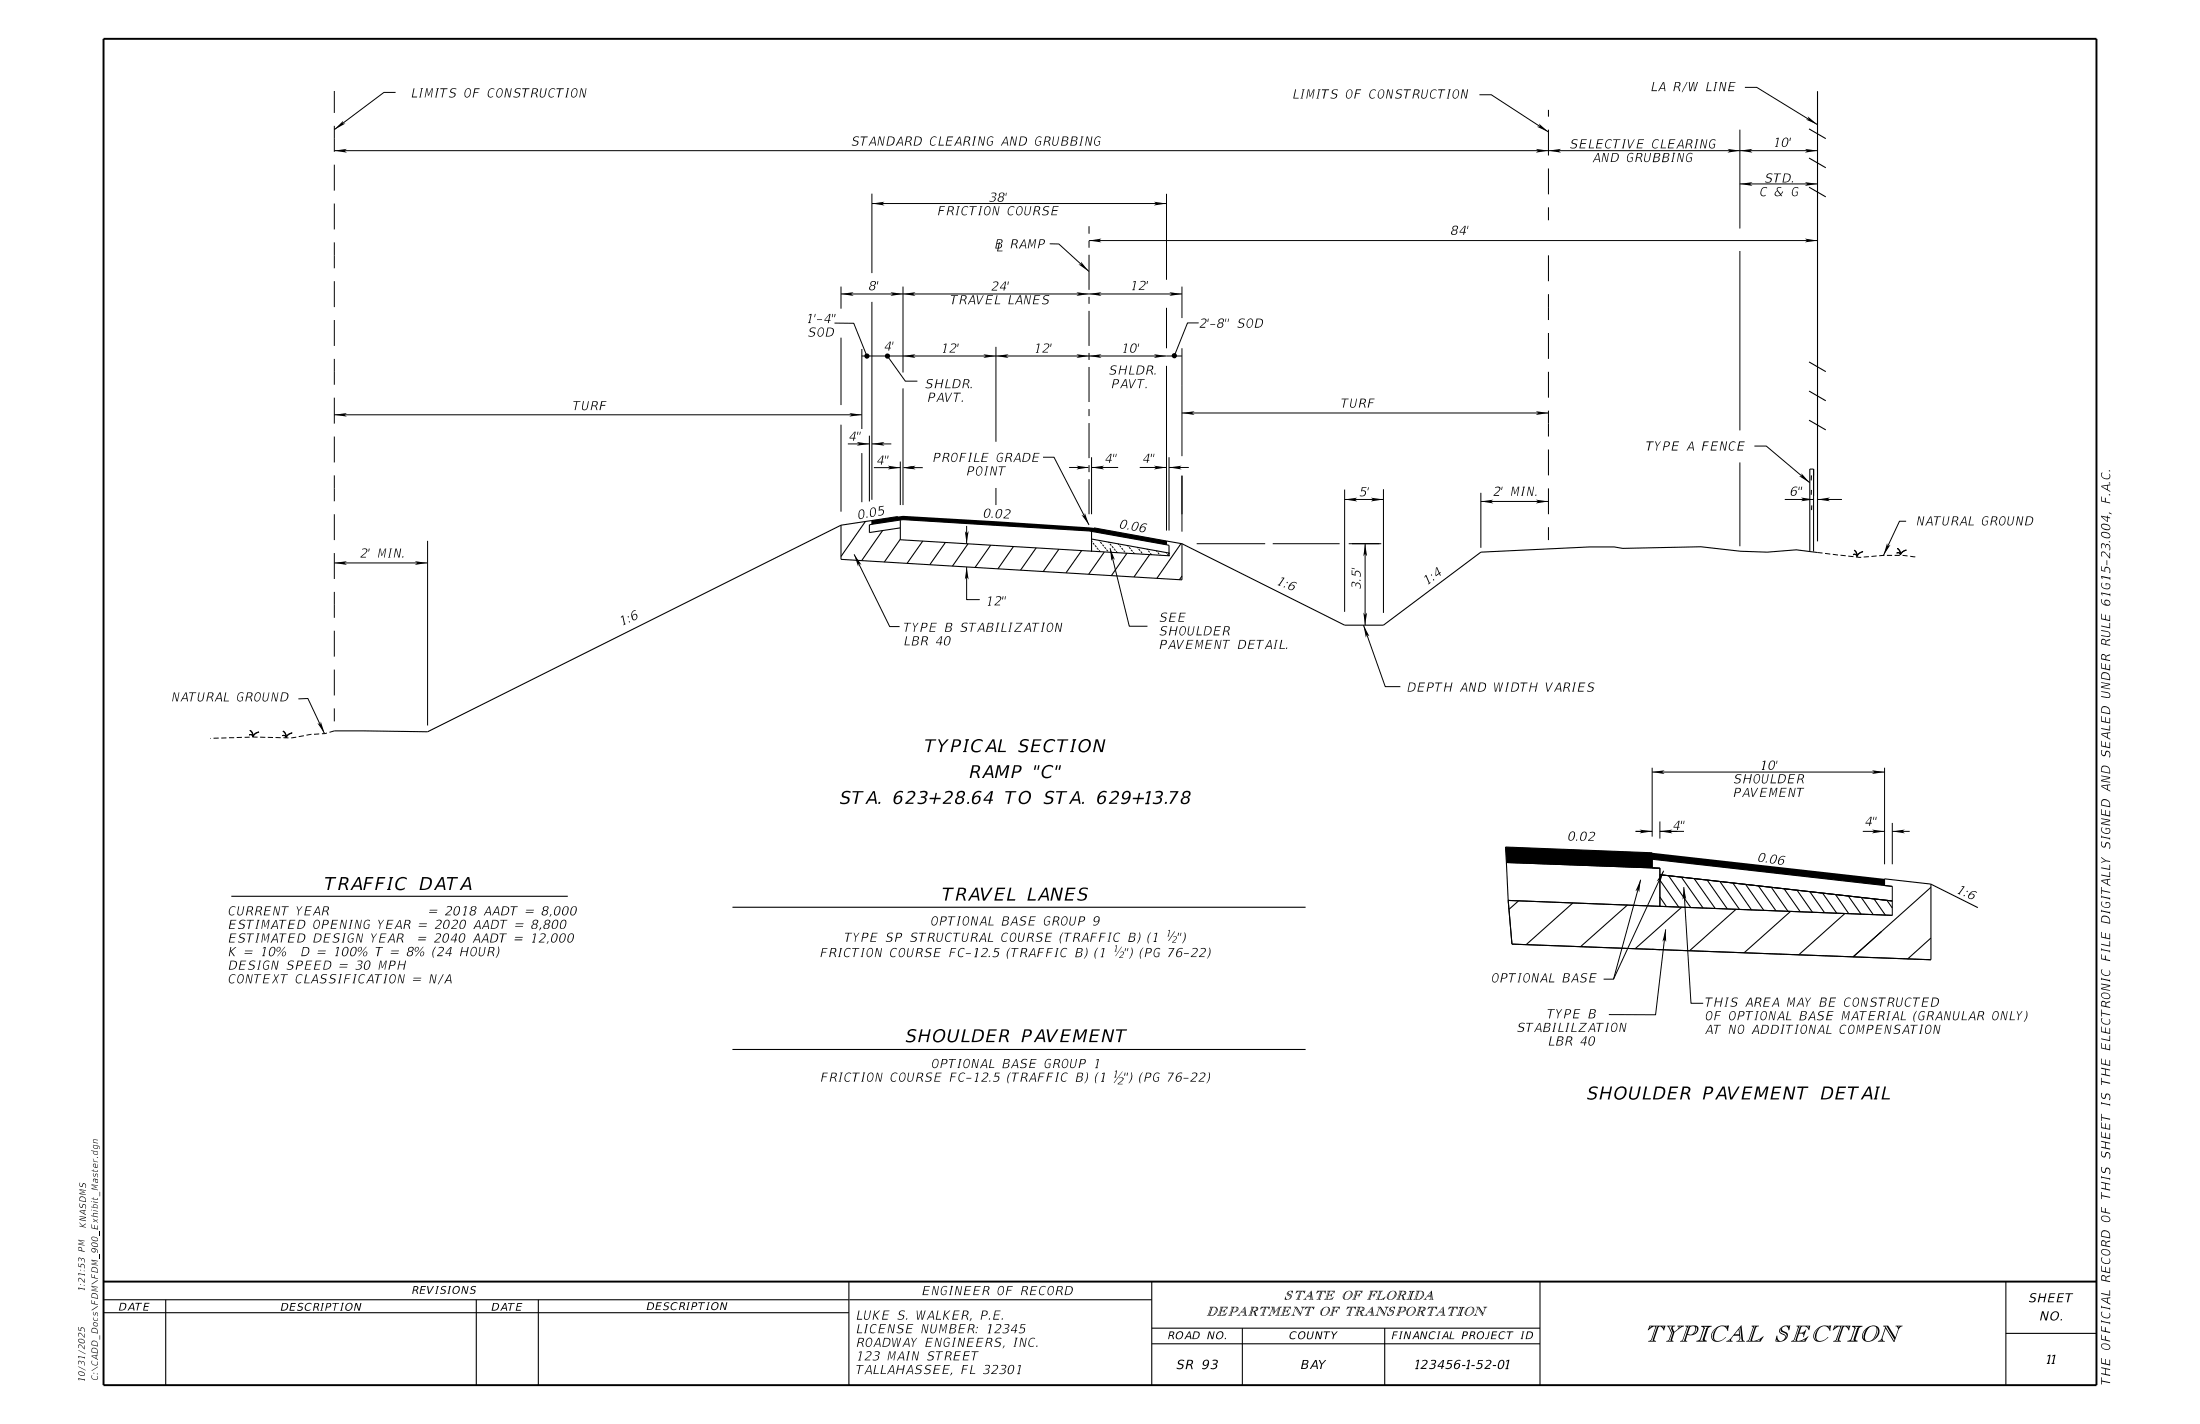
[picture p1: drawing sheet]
<svg xmlns="http://www.w3.org/2000/svg" width="432mm" height="279mm" viewBox="0 0 432 279" stroke-linecap="round" stroke-linejoin="round" font-family="sans-serif">
<g fill="none" stroke="#000" stroke-width=".2">
<path d="M65.6 17.9v4.3M77.6 18.1h-2.2l-9.8 7.3M290.4 18.6h2.3l11.2 7.3M342.5 17.1h2.3l11.9 7.3M65.6 29.6h291.1M65.6 24.7v5.1M65.6 32.3v5.1M65.6 39.9v5.1M171.1 38v15.6M171.1 39.9h57.9M229 38v16.9M303.9 21.6v1.3"/>
<path d="M303.9 25.4v5.1M303.9 33.1v5M341.5 36.1h15.2M341.5 25.4v19.4M65.6 47.6v5M65.6 55.2v5.1M165.1 56.2v4.4M165.1 57.7h66.9M171.1 59.2v38.9M177.2 56.2v16.9M206 47.8l1.8 .1 5.9 5.4M213.7 47.2h143"/>
<path d="M213.7 44.4v1.5M213.7 47.2v1.4M213.7 50v6.9M213.7 58.2v1.4M232 56.2v6.2M303.9 40.7v2.5M303.9 50.1v5.1M303.9 57.7v5.1M341.5 49.2v35.3M65.6 62.8v5.1M65.6 70.4v5.1M65.6 78v5.1"/>
<path d="M163.8 63.4h3.8l2.5 6.4M165.1 66.3v13.2M169.2 69.8h62.8M169.2 68.5v15.7M174.2 69.8l3.5 5h2.4M177.2 76.2v22.9M195.5 68.1v18.6M213.7 61v6.9M213.7 69.3v1.3M213.7 72v6.9M229 60.4v7.9M229 71.8v32.3"/>
<path d="M232 68.3v21.2M235.3 63.4h-2.2l-2.6 6.4M303.9 65.3v5.1M303.9 73v5M65.6 81.4h103.6M65.6 85.7v5M65.6 93.3v5.1M165.1 83.3v17.1M166.4 87.1h4.2M169.2 88.9v9.6M170.6 85.5v12.9M171.1 87.1h3.8"/>
<path d="M171.5 91.8h5.2M176.7 90.6v8.5M177.3 91.8h3.8M195.5 95.7v3.4M204.7 89.7h2.2l6.8 13.3M209.8 91.7h3.8M213.7 80.3v1.3M213.7 83v6.9M213.7 91.3v1.3M213.7 94v6.9M214.2 91.7h5.3M214.2 89.7v11.2"/>
<path d="M223.7 91.7h5.3M229.4 91.7h3.9M229.4 89.7v14.4M232 93.3v11M232 81h71.9M263.9 96.1v24M263.9 98h7.6M271.5 96v24.3M290.7 96.7v10.8M290.7 98.4h13.2M303.9 80.6v5.1M303.9 88.2v5.1"/>
<path d="M303.9 95.8v5.1M341.5 90.7v16.5M344.3 87.5h2.4l8.5 7.2M350.3 98h5.7M356.7 98h4.8M65.6 100.9v5.1M65.6 108.5v5.1M65.6 116.1v5.1M65.6 110.5h18.3M83.9 106.1v36.2M167.6 108.8l7 14.1h2M189.7 111.3v6.4h2.6"/>
<path d="M189.7 103.2v3.5M214.2 108.1h.1M214.2 105.8h.1M214.2 106.2l.2 .2M214.5 106.5l.3 .4M214.9 107l.3 .4M215.3 107.5l.3 .3M215.7 108l.2 .2M215.7 106l.1 .2M216 106.4l.3 .3M216.4 106.9l.2 .3M216.8 107.4l.3 .3"/>
<path d="M217.2 107.8l.3 .4M217.6 108.3h.1M217.6 106.4l.1 .1M217.8 106.7l.3 .3M217.9 107.6l3.8 15.3h3.5M218.3 107.2l.2 .3M218.7 107.7l.2 .3M219.1 108.2l.2 .2M219.5 106.7l.1 .2M219.7 107l.3 .4M220.1 107.5l.3 .3M220.6 108l.2 .3"/>
<path d="M220.9 108.5h.1M221.3 107.1l.2 .1M221.6 107.4l.3 .3M222 107.9l.3 .3M222.4 108.4l.3 .3M223.2 107.4l.1 .2M223.5 107.7l.3 .4M223.9 108.2l.3 .3M224.3 108.7v.1M225.1 107.7l.1 .2M225.4 108.1l.2 .3M225.8 108.5l.2 .4"/>
<path d="M227 108.1l.1 .1M227.3 108.4l.2 .3M227.6 108.9h.1M228.9 108.4l.1 .2M229.1 108.7l.3 .3M229.4 108.5v.2M229.4 108.8v.2M229.4 109.1h.1M229.4 108.5h.1M234.9 106.7h13.4M249.8 106.7h13.1M264.7 106.7h6.4"/>
<path d="M267.9 106.7v16M303.9 103.4v2.6M356.7 108.4l1 .1M358.2 108.6l1 .1M359.7 108.8l1.1 .1M361.2 108.9l1.1 .1M362.8 109.1l1 .1M364.3 109.3l1 .1M366.8 109.2l-1 .1M368.3 109.1l-1 .1M369.9 109h-1.1M370.3 109h1.1"/>
<path d="M371.9 109h1M373.4 109l1 .1M374.1 102.3h-1.3l-3.1 6.7M374.9 109.1l1 .2M58.6 137.1h1.8l3.2 6.8M65.6 123.8v5M65.6 131.4v5.1M65.6 139v2.5M267.6 122.7l4.3 12h2.9M41.3 144.9h.1M42.9 144.8l-1 .1M44.4 144.8h-1"/>
<path d="M44.9 144.7h1.1M47.5 144.7h-1M49 144.6l-1 .1M49.5 144.6h1.1M51 144.6l1.1 .1M52.6 144.7h1M54.1 144.7h1M55.6 144.7l1 .1M58.1 144.6l-.9 .2M59.7 144.4l-1.1 .1M61.1 144.1l-1 .2M62.7 144l-1.1 .1"/>
<path d="M64.2 143.8l-1 .2M65.6 143.4l-.9 .3M324.3 151.5h45.6M324.3 150.6v13.5M369.9 150.6v19M321 163.1h3.3M322 172.6l-5.3 19.5h-2M325.8 163.1h4.7M325.8 171.6l45.6 5.2M325.8 161.2v3.3M326.5 170.9l-9.8 21.2M330.5 174.1l1.4 22.7h2.4"/>
<path d="M365.6 163.1h4.3M371.4 163.1h3.4M371.4 161.5v8.1M371.4 173.9v5.7M326.9 182.4l-2 16.7h-9.1"/>
</g>
<g fill="none" stroke="#000" stroke-width=".21">
<path d="M356.7 17.9v88.3M355.1 36.7l3.3 1.9M355.1 31l3.3 1.9M355.1 25.3l3.3 1.9M355.1 76.7l3.3 1.9M355.1 71l3.3 1.9M355.1 82.4l3.3 1.9M355.5 93.3v1M355.5 96.1v1M355.6 99.2v.9M165.1 103l-81.2 40.6-18.3-.2M165.1 103v6.7l66.9 4.1v-7.1"/>
<path d="M169.9 102.3l-4.8 6.9M171.1 102.9l6.1-.9 36.5 2.2 15.3 2.7M171.1 102.1v.8M171.1 102.1l-6 .9M171.1 102.9l-.5 .1v1.5l6.1-.9M173.2 104.1l-4.1 5.9M176.2 101.4l-5.1 .7M176.7 102.1v3.8l52.7 3.1v-2l-.4-.1M176.7 105.8l-3.1 4.5M181.1 106.2l-3.1 4.3M185.6 106.4l-3.1 4.4M190 106.7l-3.1 4.4"/>
<path d="M194.5 107l-3.1 4.3M198.9 107.2l-3 4.4M203.4 107.5l-3.1 4.4M207.8 107.8l-3 4.3M212.3 108l-3.1 4.4M214.2 104.2v4M214.2 105.8l15.2 2.7M214.7 103.6l14.3 2.6M216.7 108.3l-3 4.4M221.2 108.5l-3.1 4.5M225.6 108.8l-3 4.4M229 106.2l3 .5"/>
<path d="M229 106.2v.7M231.8 106.6l-4.8 6.9M232 106.7l31.9 16h7.6l19.2-14.4 21.2-1h4.9l1.7 .3 15.3-.3 7.8 .9 5.3 .1 5.7-.4 4.1 .5M232 113l-.5 .7M355.2 108.1v-16.1h.8v16.2M363.7 108.8h.6l.2 .2M363.7 108.8h.1M363.9 107.9a1.29 1.29 0 0 1 .6 1.2 1.37 1.37 0 0 1 1.1-.8M363.9 107.9a1.14 1.14 0 0 1 .6 1.3M363.9 107.9h.1M365.6 108.3a1.43 1.43 0 0 0-1.1 .9l-.3-.4h-.4M365.6 108.3h.1"/>
<path d="M372.3 108.5h.5l.2 .2M372.3 108.5h.1M372.3 108.5h.5l.2 .4M372.4 107.6a1.27 1.27 0 0 1 .6 1.2 1.47 1.47 0 0 1 1.1-.9M372.5 107.6h.1M372.5 107.6a1.16 1.16 0 0 1 .5 1.3M374.1 108h.1M374.1 108a1.38 1.38 0 0 0-1.1 .9M48.9 144.2h.6l.1 .2M48.9 144.2h.1M49 144.2h.4l.2 .4M49.1 143.3a1.27 1.27 0 0 1 .5 1.2"/>
<path d="M49.1 143.3h.1M49.1 143.3a1.21 1.21 0 0 1 .5 1.3 1.41 1.41 0 0 1 1.2-.9M50.8 143.7h.1M50.8 143.7a1.51 1.51 0 0 0-1.2 .8M55.5 144.4h.4l.3 .3M55.5 144.4l.2-.1 .5 .3M55.5 144.4h.1M55.6 143.5h.1M55.6 143.5a1.12 1.12 0 0 1 .5 1.1M55.6 143.5a1.34 1.34 0 0 1 .6 1.2M57.3 143.9h.1M57.3 143.8a1.43 1.43 0 0 0-1.1 .8"/>
<path d="M57.3 143.9a1.35 1.35 0 0 0-1.1 .8M45.4 175.9h66M143.8 178h112.5M295.7 169.2l30.1 1.2v7.4l-29.8-1.1zM295.7 169.2l28.6 1.1M298 176.8l-1.8 1.6M308.7 177.2l-9.2 8.1M319.4 177.6l-9.2 8.1M324.3 170.3l1.5 .1M324.3 167.3l-28.8-1.1 .2 3M324.3 168.6v1.7M325.8 172.7l3.7 5.3"/>
<path d="M325.8 176l1.3 1.9M327.5 171.8l4.4 6.3M330 172.1l4.3 6.1M330.1 178l-9.2 8.2M332.5 172.4l4.2 5.9M335.1 172.7l3.9 5.6M337.6 173l3.8 5.4M340.1 173.2l3.7 5.3M340.7 178.4l-9.1 8.1M342.6 173.5l3.6 5.1M345.1 173.8l3.5 4.9M347.7 174.1l3.2 4.7"/>
<path d="M350.2 174.4l3.1 4.5M351.4 178.8l-9.1 8.1M352.7 174.7l3 4.3M355.2 174.9l2.9 4.2M357.7 175.2l2.8 4M360.3 175.5l2.6 3.8M362.1 179.2l-9.1 8.2M362.8 175.8l2.5 3.6M365.3 176.1l2.4 3.4M367.8 176.4l2.2 3.1M370.3 176.6l1.1 1.6M379 174.1l-15.3 13.6"/>
<path d="M379 173.5v14.8l-82.2-3.1-.8-8.5 75.4 2.9-45.6-1.8v-6.2l45.6 5.2-45.6-5.2v-1.2l-1.5-.1v-1.7l47.1 5.3-1.5-.2v-1.3l9.1 1.1 9.2 4.6M324.3 186.3h1.5M379 184l-4.6 4.2M143.8 205.9h112.5M20.3 255h146.3M20.3 257.6h146.3M32.5 255v16.8M93.5 255v16.8M105.7 255v16.8M166.6 251.5v20.3M166.7 255h59.4M226.1 251.5v20.3"/>
<path d="M302.3 251.5v20.3M393.7 251.5v20.3M226.1 260.6h76.2M226.1 263.7h76.2M243.8 260.6v11.2M271.8 260.6v11.2M393.7 261.6h17.8"/>
</g>
<g fill="#000">
<path d="M220.1 185.7h.1l-1.3 1.9zM230.5 182.7h.1l-1.2 1.9h-.1z"/>
<path d="M88.6 17.4l.7-.1 .3 .1-.1 .2a.54 .54 0 0 0-.6-.2 .54 .54 0 0 0-.3 .6 .73 .73 0 0 1 .8 .6 .96 .96 0 0 1-1.3 .4l.1-.2a.56 .56 0 0 0 .6 .2 .56 .56 0 0 0 .4-.6 .68 .68 0 0 1-.8-.6z" fill-rule="evenodd"/>
<path d="M91.6 17.4a1.17 1.17 0 0 0-.1 1.7 1.04 1.04 0 0 0 .9-.7 1.04 1.04 0 0 0-.3-1.1zM91.7 17.5a.48 .48 0 0 1 .5 .2 .48 .48 0 0 1 .1 .5 .54 .54 0 0 1-.3 .7 .54 .54 0 0 1-.6-.1 1.42 1.42 0 0 1 .3-1.3z" fill-rule="evenodd"/>
<path d="M96.1 17.5l.5-.2 .4 .2v.1a.65 .65 0 0 0-.8-.1 .65 .65 0 0 0-.3 .7 .52 .52 0 0 0 .2 .7 .52 .52 0 0 0 .7-.1 .6 .6 0 0 1-.8 .3 .6 .6 0 0 1-.3-.9z" fill-rule="evenodd"/>
<path d="M97.8 17.4a1.18 1.18 0 0 0-.1 1.7 1.05 1.05 0 0 0 .9-.7 1.05 1.05 0 0 0-.3-1.1zM97.9 17.5a.48 .48 0 0 1 .6 .2 .48 .48 0 0 1 0 .5 .54 .54 0 0 1-.2 .7 .54 .54 0 0 1-.7-.1 1.42 1.42 0 0 1 .3-1.3z" fill-rule="evenodd"/>
<path d="M101.2 17.4l.8-.1 .2 .1v.2a.54 .54 0 0 0-.6-.2 .54 .54 0 0 0-.4 .6 .73 .73 0 0 1 .9 .6 .88 .88 0 0 1-1.3 .4v-.2a.58 .58 0 0 0 .7 .3 .58 .58 0 0 0 .3-.7 .68 .68 0 0 1-.8-.6z" fill-rule="evenodd"/>
<path d="M108 17.5l.5-.2 .5 .2-.1 .1a.69 .69 0 0 0-.8 0 .69 .69 0 0 0-.3 .8 .51 .51 0 0 0 .3 .6 .51 .51 0 0 0 .6-.2 .6 .6 0 0 1-.8 .3 .6 .6 0 0 1-.2-.9z" fill-rule="evenodd"/>
<path d="M112.5 17.4a1.17 1.17 0 0 0-.1 1.7 1.05 1.05 0 0 0 .9-.7 1.05 1.05 0 0 0-.3-1.1zM112.6 17.5a.48 .48 0 0 1 .5 .2 .48 .48 0 0 1 .1 .5 .54 .54 0 0 1-.2 .7 .54 .54 0 0 1-.7-.1 1.39 1.39 0 0 1 .3-1.3z" fill-rule="evenodd"/>
<path d="M65.6 25.4l1.8-1.7-.2 .5h.6z" fill-rule="evenodd"/>
<path d="M65.6 29.6l2.5-.4-.5 .4 .5 .4z" fill-rule="evenodd"/>
<path d="M167.6 27a.94 .94 0 0 1 1-.2v.2a.52 .52 0 0 0-.6-.1 .52 .52 0 0 0-.3 .5l.1 .1a.55 .55 0 0 1 .5 .2 .55 .55 0 0 1 .1 .5 .99 .99 0 0 1-1.2 .3v-.2a.56 .56 0 0 0 .7 .2 .56 .56 0 0 0 .3-.6 .72 .72 0 0 1-.8-.7z" fill-rule="evenodd"/>
<path d="M171.1 39.9l2.5-.3-.5 .3 .5 .4z" fill-rule="evenodd"/>
<path d="M182.8 27a.51 .51 0 0 1 .6-.3 .51 .51 0 0 1 .4 .4 .65 .65 0 0 0-.8-.1 .65 .65 0 0 0-.3 .7 .54 .54 0 0 0 .2 .7 .54 .54 0 0 0 .7-.1 .62 .62 0 0 1-.8 .2 .62 .62 0 0 1-.3-.8z" fill-rule="evenodd"/>
<path d="M194 27l.6-.3 .4 .2-.1 .2a.65 .65 0 0 0-.7-.1 .65 .65 0 0 0-.3 .7 .52 .52 0 0 0 .1 .6 .52 .52 0 0 0 .6 .1l.1-.6h-.3l.1-.1h.4l-.1 .7a.64 .64 0 0 1-.9 .1 .64 .64 0 0 1-.2-.8z" fill-rule="evenodd"/>
<path d="M203.5 27a.49 .49 0 0 1 .5-.3 .49 .49 0 0 1 .4 .4 .63 .63 0 0 0-.8-.1 .63 .63 0 0 0-.3 .7 .52 .52 0 0 0 .1 .7 .52 .52 0 0 0 .7 0l.1-.6h-.3v-.1h.5l-.1 .7a.66 .66 0 0 1-.9 .1 .66 .66 0 0 1-.2-.8z" fill-rule="evenodd"/>
<path d="M215.1 27l.5-.3 .4 .2v.2a.65 .65 0 0 0-.8-.1 .65 .65 0 0 0-.3 .7 .52 .52 0 0 0 .1 .7 .52 .52 0 0 0 .7 0l.1-.6h-.3v-.1h.4l-.1 .7a.64 .64 0 0 1-.8 .1 .64 .64 0 0 1-.2-.8z" fill-rule="evenodd"/>
<path d="M226.5 39.6l2.5 .3-2.5 .4 .5-.4z" fill-rule="evenodd"/>
<path d="M302 24.2l1.9 1.7-2.2-1 .6-.1z" fill-rule="evenodd"/>
<path d="M303.9 29.6l2.5-.4-.5 .4 .5 .4z" fill-rule="evenodd"/>
<path d="M301.4 29.2l2.5 .4-2.5 .4 .5-.4z" fill-rule="evenodd"/>
<path d="M308.6 27.5a1 1 0 0 1 1.1-.1l-.1 .2a.55 .55 0 0 0-.6-.2 .55 .55 0 0 0-.3 .6 .75 .75 0 0 1 .8 .6 .86 .86 0 0 1-1.3 .4v-.1a.63 .63 0 0 0 .7 .1 .63 .63 0 0 0 .4-.5l-.4-.2a.41 .41 0 0 1-.4-.3 .41 .41 0 0 1 .1-.5z" fill-rule="evenodd"/>
<path d="M315.3 27.6l.6-.3 .5 .2-.1 .2a.72 .72 0 0 0-.8-.1 .72 .72 0 0 0-.3 .9 .52 .52 0 0 0 .3 .5 .52 .52 0 0 0 .6-.2 .61 .61 0 0 1-.8 .3 .61 .61 0 0 1-.2-.9z" fill-rule="evenodd"/>
<path d="M319.6 30.2l.7-.2 .3 .1v.2a.68 .68 0 0 0-.9 0 .68 .68 0 0 0-.2 .7 .5 .5 0 0 0 .2 .6 .5 .5 0 0 0 .6 0l.1-.6h-.4l.1-.1h.4l-.1 .7a.64 .64 0 0 1-.9 .1 .64 .64 0 0 1-.2-.8z" fill-rule="evenodd"/>
<path d="M324.6 27.6a.51 .51 0 0 1 .5-.3 .51 .51 0 0 1 .4 .4 .67 .67 0 0 0-.8-.1 .67 .67 0 0 0-.3 .8 .53 .53 0 0 0 .3 .6 .53 .53 0 0 0 .7-.2 .62 .62 0 0 1-.9 .3 .62 .62 0 0 1-.2-.9z" fill-rule="evenodd"/>
<path d="M328.4 30h.4v.1h-.2l-.3 1.6 .1 .1h-.4l.2-.1 .3-1.6h-.2z" fill-rule="evenodd"/>
<path d="M331.2 30.2l.7-.2 .3 .1v.2a.73 .73 0 0 0-.9 0 .73 .73 0 0 0-.3 .9 .49 .49 0 0 0 .3 .4 .49 .49 0 0 0 .6 0v-.6h-.3v-.1h.5l-.1 .7a.64 .64 0 0 1-.9 .1 .64 .64 0 0 1-.2-.8z" fill-rule="evenodd"/>
<path d="M335.7 27.6l.6-.3 .4 .1v.3a.64 .64 0 0 0-.8-.2 .64 .64 0 0 0-.3 .7 .52 .52 0 0 0 .1 .7 .52 .52 0 0 0 .7 0l.1-.5h-.3v-.2h.5l-.2 .8a.65 .65 0 0 1-.8 0 .65 .65 0 0 1-.2-.8z" fill-rule="evenodd"/>
<path d="M341.5 29.6l2.5-.4-.5 .4 .5 .4z" fill-rule="evenodd"/>
<path d="M339.1 29.2l2.4 .4-2.4 .4 .4-.4z" fill-rule="evenodd"/>
<path d="M341.5 36.1l2.5-.4-.5 .4 .5 .4z" fill-rule="evenodd"/>
<path d="M345.9 36.9l.7-.2 .3 .1-.1 .2a.74 .74 0 0 0-.9 0 .74 .74 0 0 0-.2 .9 .5 .5 0 0 0 .3 .5 .5 .5 0 0 0 .6-.2 .6 .6 0 0 1-.8 .3 .6 .6 0 0 1-.3-.9z" fill-rule="evenodd"/>
<path d="M346.8 34.2a1 1 0 0 1 1.1-.1v.2a.55 .55 0 0 0-.7-.2 .55 .55 0 0 0-.3 .6 .75 .75 0 0 1 .9 .6 .86 .86 0 0 1-1.4 .4l.1-.1a.62 .62 0 0 0 .6 .1 .62 .62 0 0 0 .4-.5l-.4-.2a.41 .41 0 0 1-.4-.3 .41 .41 0 0 1 .1-.5z" fill-rule="evenodd"/>
<path d="M348.8 36.9l-.1 .2a.56 .56 0 0 1-.3 .7 .56 .56 0 0 0 .2 .7 .56 .56 0 0 0 .7-.1l.2-.1 .3 .2-.2-.3 .4-.6h-.2l-.3 .5-.6-.8a.4 .4 0 0 1 .2-.5 .4 .4 0 0 1 .5 .1v-.1l-.4-.1zM348.7 37.6l.1-.1 .6 .7a.47 .47 0 0 1-.7 .1 .47 .47 0 0 1 0-.7z" fill-rule="evenodd"/>
<path d="M350.1 27.2a.96 .96 0 0 0 .1 1.7 1.15 1.15 0 0 0 .5-1.9h-.3zM350.3 27.2a.44 .44 0 0 1 .5 .2 .44 .44 0 0 1 0 .5 .52 .52 0 0 1-.2 .7 .52 .52 0 0 1-.7-.1l.1-.8z" fill-rule="evenodd"/>
<path d="M352 36.9l.7-.2 .3 .1v.2a.71 .71 0 0 0-.9 0 .71 .71 0 0 0-.2 .9 .47 .47 0 0 0 .2 .4 .47 .47 0 0 0 .5 0l.1-.6h-.3l.1-.1h.4l-.1 .7a.71 .71 0 0 1-1 0 .71 .71 0 0 1 0-1z" fill-rule="evenodd"/>
<path d="M354.8 22.8l1.9 1.6-2.3-.9 .6-.1z" fill-rule="evenodd"/>
<path d="M354.3 29.2l2.4 .4-2.4 .4 .5-.4z" fill-rule="evenodd"/>
<path d="M354.3 35.7l2.4 .4-2.4 .4 .5-.4z" fill-rule="evenodd"/>
<path d="M165.1 57.7l2.4-.4-.5 .4 .5 .4z" fill-rule="evenodd"/>
<path d="M171 55.2a.43 .43 0 0 0 0 .8 .52 .52 0 0 0-.4 .7 .52 .52 0 0 0 .8 .2l.2-.1a.49 .49 0 0 0 0-.8 .47 .47 0 0 0 .3-.7 .47 .47 0 0 0-.7-.1zM171.1 55.4a.35 .35 0 0 1 .6 .1 .35 .35 0 0 1-.4 .5 .35 .35 0 0 1-.3-.5zM170.7 56.5a.45 .45 0 0 1 .9 0 .45 .45 0 0 1-.9 0z" fill-rule="evenodd"/>
<path d="M172.2 55.2h.2l-.1 .6h-.2z" fill-rule="evenodd"/>
<path d="M177.2 57.7l2.5-.4-.5 .4 .5 .4z" fill-rule="evenodd"/>
<path d="M174.8 57.3l2.4 .4-2.4 .4 .5-.4z" fill-rule="evenodd"/>
<path d="M195.7 47l-.4 1.8h.5l-.1 .5h1l.1-.1h-.9l.1-.4a.51 .51 0 0 0 .7-.4 .51 .51 0 0 0-.4-.6 .41 .41 0 0 0 .5-.4 .41 .41 0 0 0-.5-.4zM195.7 47.9h.3l-.1 .7h-.4zM195.9 47.1h.4a.32 .32 0 0 1 .3 .3 .32 .32 0 0 1-.4 .3l.1-.2h-.2l-.1 .2h-.3zM196.2 47.9h.1a.4 .4 0 0 1 .2 .5 .4 .4 0 0 1-.5 .2z" fill-rule="evenodd"/>
<path d="M198.7 47l-.3 1.7h.1l.2-.8 .5 .1 .3 .7h.2l-.2-.7-.2-.1a.48 .48 0 0 0 .5-.5 .48 .48 0 0 0-.6-.4zM198.9 47.1h.3a.37 .37 0 0 1 .4 .4 .37 .37 0 0 1-.5 .3h-.3z" fill-rule="evenodd"/>
<path d="M200.9 47l-.9 1.8h.2l.2-.5h.8l.1 .5h.1l-.2-1.8zM201 47.1l.2 1.1h-.7z" fill-rule="evenodd"/>
<path d="M202 47h.3l.2 1.3 .6-1.3h.3l-.3 1.7h-.2l.3-1.7-.7 1.4h-.1l-.2-1.4-.3 1.7h-.2z" fill-rule="evenodd"/>
<path d="M204.1 47l-.4 1.7h.2l.1-.7a.68 .68 0 0 0 .9-.1 .68 .68 0 0 0 0-.9zM204.2 47.1h.4a.4 .4 0 0 1 .3 .5 .4 .4 0 0 1-.5 .3h-.3z" fill-rule="evenodd"/>
<path d="M212.2 51.3l1.5 2-2-1.4h.6z" fill-rule="evenodd"/>
<path d="M211.3 57.3l2.4 .4-2.4 .4 .5-.4z" fill-rule="evenodd"/>
<path d="M213.7 47.2l2.5-.4-.5 .4 .5 .4z" fill-rule="evenodd"/>
<path d="M213.7 57.7l2.5-.4-.5 .4 .5 .4z" fill-rule="evenodd"/>
<path d="M223.9 55.2a.55 .55 0 0 1 .7-.1 .55 .55 0 0 1 .2 .7l-1.1 1h.9v.1h-1.1v-.2l1-.8a.41 .41 0 0 0 .1-.6 .41 .41 0 0 0-.7 0l-.1 .1z" fill-rule="evenodd"/>
<path d="M229.5 57.3l2.5 .4-2.5 .4 .5-.4z" fill-rule="evenodd"/>
<path d="M354.3 46.8l2.4 .4-2.4 .4 .5-.4z" fill-rule="evenodd"/>
<path d="M177.2 69.8l2.5-.3-.5 .3 .5 .4z" fill-rule="evenodd"/>
<path d="M182 74.6l.4-.2h.5h.2v.2a.54 .54 0 0 0-.6-.1 .54 .54 0 0 0-.4 .5 .76 .76 0 0 1 .9 .6 .87 .87 0 0 1-1.4 .5l.1-.2a.58 .58 0 0 0 .7 .2 .58 .58 0 0 0 .3-.6 .74 .74 0 0 1-.8-.6z" fill-rule="evenodd"/>
<path d="M186.7 67.5a.61 .61 0 0 1 .6-.1 .61 .61 0 0 1 .4 .5l-.3 .4-.9 .7h1l-.1 .2h-1.1l.1-.2 .9-.8a.38 .38 0 0 0 .2-.5 .38 .38 0 0 0-.6-.1l-.2 .1z" fill-rule="evenodd"/>
<path d="M195.5 69.8l2.4-.3-.5 .3 .5 .4z" fill-rule="evenodd"/>
<path d="M193 69.5l2.5 .3-2.5 .4 .5-.4z" fill-rule="evenodd"/>
<path d="M204.9 67.5a.61 .61 0 0 1 .7-.1 .61 .61 0 0 1 .4 .5l-.3 .4-.9 .7h.9v.2h-1.1v-.2l1-.8a.38 .38 0 0 0 .1-.5 .38 .38 0 0 0-.5-.1l-.3 .1z" fill-rule="evenodd"/>
<path d="M213.7 69.8l2.5-.3-.5 .3 .5 .4z" fill-rule="evenodd"/>
<path d="M211.3 69.5l2.4 .3-2.4 .4 .5-.4z" fill-rule="evenodd"/>
<path d="M218.1 71.9l.6-.2 .5 .1-.1 .1a.52 .52 0 0 0-.6-.1 .52 .52 0 0 0-.3 .6 .71 .71 0 0 1 .8 .6 .93 .93 0 0 1-1.3 .4l.1-.2a.63 .63 0 0 0 .6 .2 .63 .63 0 0 0 .4-.5l-.4-.3a.42 .42 0 0 1-.4-.2 .42 .42 0 0 1 .1-.5z" fill-rule="evenodd"/>
<path d="M222.1 67.6a1.22 1.22 0 0 0 0 1.6 1.12 1.12 0 0 0 1-1.6l-.5-.2zM222.4 67.6a.44 .44 0 0 1 .5 .2 .44 .44 0 0 1 0 .5l-.2 .4a.39 .39 0 0 1-.3 .3 .39 .39 0 0 1-.4-.1 1.49 1.49 0 0 1 .4-1.3z" fill-rule="evenodd"/>
<path d="M226.5 69.5l2.5 .3-2.5 .4 .5-.4z" fill-rule="evenodd"/>
<path d="M263.3 78.2h1.4v.2h-.6l-.4 1.6h-.1l.3-1.6h-.6z" fill-rule="evenodd"/>
<path d="M265.2 78.2h.2l-.3 1.3a.44 .44 0 0 0 .6 .4 .44 .44 0 0 0 .3-.6l.2-1.1h.1l-.2 1.1a.57 .57 0 0 1-.5 .7 .57 .57 0 0 1-.6-.7z" fill-rule="evenodd"/>
<path d="M267.1 78.2l-.4 1.8h.2l.2-.8 .5 .1 .2 .7h.2l-.2-.7-.2-.1a.48 .48 0 0 0 .5-.5 .48 .48 0 0 0-.5-.5zM267.2 78.4h.4a.37 .37 0 0 1 .3 .4 .37 .37 0 0 1-.5 .3h-.3z" fill-rule="evenodd"/>
<path d="M268.8 78.2h1v.2h-.8l-.1 .6h.7l-.1 .1h-.7l-.2 .9h-.2z" fill-rule="evenodd"/>
<path d="M65.6 81.4l2.5-.4-.5 .4 .5 .3z" fill-rule="evenodd"/>
<path d="M166.7 81l2.5 .4-2.5 .3 .5-.3z" fill-rule="evenodd"/>
<path d="M168.2 86.7l2.4 .4-2.4 .4 .5-.4z" fill-rule="evenodd"/>
<path d="M171.1 87.1l2.5-.4-.5 .4 .5 .4z" fill-rule="evenodd"/>
<path d="M174.3 91.4l2.4 .4-2.4 .3 .4-.3z" fill-rule="evenodd"/>
<path d="M177.2 91.8l2.5-.4-.5 .4 .5 .3z" fill-rule="evenodd"/>
<path d="M177.3 91.8l1.9-.3-.4 .3 .4 .2z" fill-rule="evenodd"/>
<path d="M187 89.1a1.18 1.18 0 0 0 0 1.5 1.04 1.04 0 0 0 .9-.6 1.04 1.04 0 0 0-.3-1.1h-.3zM187.2 89.1a.47 .47 0 0 1 .5 .1 .47 .47 0 0 1 .1 .5 .52 .52 0 0 1-.3 .7 .52 .52 0 0 1-.7-.2l.1-.7z" fill-rule="evenodd"/>
<path d="M190.4 88.8h.4l-.5 1.7h.2l-.1 .1h-.4l.1-.1 .4-1.5z" fill-rule="evenodd"/>
<path d="M191.8 91.7a1.22 1.22 0 0 0 .1 1.6 1.1 1.1 0 0 0 .9-1.6l-.5-.2zM192.1 91.7a.47 .47 0 0 1 .5 .1 .47 .47 0 0 1 .1 .6 .55 .55 0 0 1-.2 .6 .55 .55 0 0 1-.7 0 1.38 1.38 0 0 1 .3-1.3z" fill-rule="evenodd"/>
<path d="M195.9 89.1l.7-.3 .3 .2v.1a.73 .73 0 0 0-.9 0 .73 .73 0 0 0-.2 .9 .49 .49 0 0 0 .2 .5 .49 .49 0 0 0 .6-.1l.1-.5h-.3v-.2h.4l-.1 .8a.64 .64 0 0 1-.8 .1 .64 .64 0 0 1-.2-.9z" fill-rule="evenodd"/>
<path d="M211.3 91.4l2.4 .3-2.4 .4 .5-.4z" fill-rule="evenodd"/>
<path d="M214.2 91.7l2.5-.3-.5 .3 .5 .4z" fill-rule="evenodd"/>
<path d="M226.5 91.4l2.5 .3-2.5 .4 .5-.4z" fill-rule="evenodd"/>
<path d="M229.4 91.7l2.5-.3-.5 .3 .5 .4z" fill-rule="evenodd"/>
<path d="M232 81l2.5-.3-.5 .3 .5 .4z" fill-rule="evenodd"/>
<path d="M263.9 98l2.5-.4-.5 .4 .5 .4z" fill-rule="evenodd"/>
<path d="M269.1 97.6l2.4 .4-2.4 .4 .5-.4z" fill-rule="evenodd"/>
<path d="M290.7 98.4l2.4-.4-.5 .4 .5 .4z" fill-rule="evenodd"/>
<path d="M293.5 95.6a.55 .55 0 0 1 .6-.2 .55 .55 0 0 1 .3 .7l-1.1 1h1l-.1 .2h-1.1l.9-.9a.42 .42 0 0 0 .2-.6 .42 .42 0 0 0-.6-.1l-.2 .1z" fill-rule="evenodd"/>
<path d="M301.4 80.7l2.5 .3-2.5 .4 .5-.4z" fill-rule="evenodd"/>
<path d="M301.4 98l2.5 .4-2.5 .4 .5-.4z" fill-rule="evenodd"/>
<path d="M339.7 86.8l.5-.2 .4 .1v.2a.69 .69 0 0 0-.8 0 .69 .69 0 0 0-.3 .7 .51 .51 0 0 0 .2 .7 .51 .51 0 0 0 .7-.2 .6 .6 0 0 1-.8 .3 .6 .6 0 0 1-.3-.9z" fill-rule="evenodd"/>
<path d="M351.9 95.7a1.1 1.1 0 0 0-.1 1.6 .67 .67 0 0 0 .7-.3 .67 .67 0 0 0-.1-.8h-.4l-.3 .2a.75 .75 0 0 1 1-.7l.1-.2h-.4zM351.9 96.4a.34 .34 0 0 1 .4-.1 .34 .34 0 0 1 .2 .4 .43 .43 0 0 1-.4 .5 .43 .43 0 0 1-.5-.3 .43 .43 0 0 1 .3-.5z" fill-rule="evenodd"/>
<path d="M353.6 92.9l1.6 1.8-2.1-1.3 .6 .1z" fill-rule="evenodd"/>
<path d="M353.5 97.6l2.5 .4-2.5 .4 .5-.4z" fill-rule="evenodd"/>
<path d="M356.7 98l2.5-.4-.5 .4 .5 .4z" fill-rule="evenodd"/>
<path d="M65.6 110.5l2.5-.4-.5 .4 .5 .3z" fill-rule="evenodd"/>
<path d="M71.1 107.7a.54 .54 0 0 1 .7-.1 .54 .54 0 0 1 .2 .7l-1.1 1h1l-.1 .1h-1.1l.1-.2 .9-.8a.41 .41 0 0 0 .1-.6 .41 .41 0 0 0-.6 0l-.2 .1z" fill-rule="evenodd"/>
<path d="M81.4 110.1l2.5 .4-2.5 .3 .5-.3z" fill-rule="evenodd"/>
<path d="M167.6 108.8l1.5 2-.6-.3-.1 .7z" fill-rule="evenodd"/>
<path d="M189.7 111.2l.4 2.5-.4-.5-.3 .5z" fill-rule="evenodd"/>
<path d="M189.4 104.2l.3 .5 .4-.5-.4 2.5z" fill-rule="evenodd"/>
<path d="M171.1 102.1l6.1-.9 36.5 2.3 15.3 2.7v.7l-15.3-2.7-36.5-2.2-6.1 .9z" fill-rule="evenodd"/>
<path d="M212.3 101l.5 .3 .1-.7 .8 2.4z" fill-rule="evenodd"/>
<path d="M217.9 107.6l.9 2.3-.4-.4-.3 .5z" fill-rule="evenodd"/>
<path d="M267.9 106.7l.4 2.4-.4-.4-.3 .4z" fill-rule="evenodd"/>
<path d="M370.4 106.6l.1 .6 .6-.3-1.4 2.1z" fill-rule="evenodd"/>
<path d="M185.6 125.1a1.15 1.15 0 0 0-.1 1.5 1.09 1.09 0 0 0 1-1.5l-.4-.3zM185.8 125a.32 .32 0 0 1 .6 .2 1.24 1.24 0 0 1-.6 1.3 .86 .86 0 0 1-.1-1.3z" fill-rule="evenodd"/>
<path d="M267.6 122.7l1.2 2.1-.5-.3-.2 .6z" fill-rule="evenodd"/>
<path d="M267.6 120.2l.3 .5 .4-.5-.4 2.5z" fill-rule="evenodd"/>
<path d="M312 134l.7-.1 .2 .1v.2a.54 .54 0 0 0-.6-.2 .54 .54 0 0 0-.3 .6l.2 .1a.52 .52 0 0 1 .6 .5 .52 .52 0 0 1-.6 .5l-.7-.1v-.2a.56 .56 0 0 0 .7 .2 .56 .56 0 0 0 .3-.6 .74 .74 0 0 1-.8-.6z" fill-rule="evenodd"/>
<path d="M62.3 141.9l.6 .3 .1-.6 .7 2.3z" fill-rule="evenodd"/>
<path d="M324.3 151.5l2.4-.4-.5 .4 .5 .4z" fill-rule="evenodd"/>
<path d="M367.4 151.1l2.5 .4-2.5 .4 .5-.4z" fill-rule="evenodd"/>
<path d="M295.5 166.2l28.8 1.1 45.6 5.1v1.3l-45.6-5.1v1.7l-28.6-1.1z" fill-rule="evenodd"/>
<path d="M322 172.6l-.3 2.5-.2-.6-.5 .4z" fill-rule="evenodd"/>
<path d="M321.8 162.8l2.5 .3-2.5 .4 .5-.4z" fill-rule="evenodd"/>
<path d="M325.8 163.1l2.5-.3-.5 .3 .5 .4z" fill-rule="evenodd"/>
<path d="M326.5 170.9l-.7 2.3-.1-.6-.5 .3z" fill-rule="evenodd"/>
<path d="M330.5 174.1l.5 2.4-.4-.5-.4 .5z" fill-rule="evenodd"/>
<path d="M367.4 162.8l2.5 .3-2.5 .4 .5-.4z" fill-rule="evenodd"/>
<path d="M371.4 163.1l2.5-.3-.5 .3 .5 .4z" fill-rule="evenodd"/>
<path d="M82.1 184.3h1.5l-.1 .2h-1.4z" fill-rule="evenodd"/>
<path d="M82.2 183.8h1.5l-.1 .2h-1.4z" fill-rule="evenodd"/>
<path d="M326.9 182.4l.1 2.4-.3-.5-.4 .4z" fill-rule="evenodd"/>
<path d="M218.9 210.1l.4-.1-.2 1.4h-.4l.2-.1 .2-1.1-.3 .1z" fill-rule="evenodd"/>
<path d="M220.3 210.2l-1.6 2.3h-.1z" fill-rule="evenodd"/>
<path d="M289.8 256.4l.2 .2-.4 1.2-.4 .4h.7l-.2-.2v-.3l.4-1 .9 1.5 .5-1.5 .4-.3h-.8l.3 .4-.3 .9-.8-1.3zM289.5 258l.1 .1h-.1zM291.4 256.5h.2l-.1 .1zM290 256.5h.2l.8 1.6z" fill-rule="evenodd"/>
<path d="M369.6 260.1v.1l.3 .1 .1 .2-.7 2.1-.8 .6h1.4l.1-.1-.4-.1-.1-.4 .6-1.9 1.6 2.6h.1l.9-2.5 .8-.7h-1.4l-.1 .1 .4 .2 .1 .4-.5 1.6-1.4-2.3zM369.1 263.1l.2-.2v.2zM372.5 260.2h.4l-.2 .3zM370 260.2l.4 .2 1.4 2.5v.2z" fill-rule="evenodd"/>
<circle cx="170.2" cy="69.9" r=".51"/>
<circle cx="174.2" cy="69.9" r=".52"/>
<circle cx="230.5" cy="69.8" r=".51"/>
</g>
<path d="M20.3 7.6h391.2v264.2h-391.2zM20.3 251.5h391.2" fill="none" stroke="#000" stroke-width=".38"/>
<text font-size="3.2" x="322.5" y="263.2">TYPICAL SECTION</text>
<g font-size="2.5">
<text x="181.4" y="147.6">TYPICAL SECTION</text>
<text x="190.2" y="152.7">RAMP &quot;C&quot;</text>
<text x="164.7" y="157.8">STA. 623+28.64 TO STA. 629+13.78</text>
<text x="63.7" y="174.6">TRAFFIC DATA</text>
<text x="184.9" y="176.7">TRAVEL LANES</text>
<text x="177.6" y="204.5">SHOULDER PAVEMENT</text>
<text x="311.4" y="215.7">SHOULDER PAVEMENT DETAIL</text>
</g>
<g font-size="1.8">
<text x="324" y="17.9">LA R/W LINE</text>
<text x="80.6" y="19.1">LIMITS OF CONSTRUCTION</text>
<text x="253.7" y="19.4">LIMITS OF CONSTRUCTION</text>
<text x="167" y="28.6">STANDARD CLEARING AND GRUBBING</text>
<text x="308" y="29.1">SELECTIVE CLEARING</text>
<text x="348" y="28.8">10'</text>
<text x="312.5" y="31.8">AND GRUBBING</text>
<text x="346.3" y="35.8">STD.</text>
<text x="194.1" y="39.6">38'</text>
<text x="183.9" y="42.3">FRICTION COURSE</text>
<text x="284.7" y="46.1">84'</text>
<text x="186.5" y="59.7">TRAVEL LANES</text>
<text x="194.5" y="57.1">24'</text>
<text x="221.8" y="56.9">12'</text>
<text x="158.2" y="63.4">1'-4&quot;</text>
<text x="235.3" y="64.3">2'-8'' SOD</text>
<text x="158.5" y="66.1">SOD</text>
<text x="173.5" y="68.8">4'</text>
<text x="184.6" y="69.2">12'</text>
<text x="202.9" y="69.2">12'</text>
<text x="220.1" y="69.2">10'</text>
<text x="181" y="76.2">SHLDR.</text>
<text x="217.1" y="73.5">SHLDR.</text>
<text x="218" y="76.2">PAVT.</text>
<text x="112.4" y="80.5">TURF</text>
<text x="182" y="78.9">PAVT.</text>
<text x="166.5" y="86.5">4&quot;</text>
<text x="323" y="88.4">TYPE A FENCE</text>
<text x="172" y="91.2">4&quot;</text>
<text x="183" y="90.7">PROFILE GRADE</text>
<text x="189.6" y="93.3">POINT</text>
<text x="216.8" y="90.9">4&quot;</text>
<text x="224.2" y="90.9">4&quot;</text>
<text x="168.4" y="101.9" transform="rotate(-10 168.4 101.9)">0 .0</text>
<text x="172.3" y="101.3" transform="rotate(-10 172.3 101.3)">5</text>
<text x="192.9" y="101.6" transform="rotate(2 192.9 101.6)">0 .0</text>
<text x="196.8" y="101.7" transform="rotate(2 196.8 101.7)">2</text>
<text x="266.7" y="97.4">5'</text>
<text x="293" y="97.3">2' MIN.</text>
<text x="351.3" y="97.3">6&quot;</text>
<text x="219.6" y="103.6" transform="rotate(10 219.6 103.6)">0 .0</text>
<text x="223.4" y="104.3" transform="rotate(10 223.4 104.3)">6</text>
<text x="376.1" y="103.1">NATURAL GROUND</text>
<text x="70.6" y="109.4">2' MIN.</text>
<text x="193.5" y="118.9" transform="rotate(-1 193.5 118.9)">1 2 &quot;</text>
<text x="250.4" y="114.6" transform="rotate(22 250.4 114.6)">1 :6</text>
<text x="267.1" y="115.6" transform="rotate(-90 267.1 115.6)">3.5'</text>
<text x="280" y="114.9" transform="rotate(-36 280 114.9)">1 :4</text>
<text x="122" y="122.9" transform="rotate(-24 122 122.9)">1 :6</text>
<text x="177.3" y="124">TYPE B STABILIZATION</text>
<text x="227.4" y="124.7">SHOULDER</text>
<text x="227.4" y="122">SEE</text>
<text x="177.3" y="126.7">LBR 40</text>
<text x="227.4" y="127.4">PAVEMENT DETAIL.</text>
<text x="33.6" y="137.6">NATURAL GROUND</text>
<text x="276.1" y="135.7">DEPTH AND WIDTH VARIES</text>
<text x="340.1" y="153.7">SHOULDER</text>
<text x="345.4" y="151.1">10'</text>
<text x="340.1" y="156.4">PAVEMENT</text>
<text x="307.7" y="165" transform="rotate(1 307.7 165)">0 .0 2</text>
<text x="328.2" y="162.9">4&quot;</text>
<text x="366" y="162.1">4&quot;</text>
<text x="344.9" y="169" transform="rotate(8 344.9 169)">0 .0 6</text>
<text x="44.7" y="179.6">CURRENT YEAR</text>
<text x="82.9" y="179.6">= 2018 AADT = 8,000</text>
<text x="383.8" y="175.1" transform="rotate(24 383.8 175.1)">1 :6</text>
<text x="44.7" y="185">ESTIMATED DESIGN YEAR</text>
<text x="44.7" y="182.3">ESTIMATED OPENING YEAR = 2020 AADT = 8,800</text>
<text x="83.4" y="185">= 2040 AADT = 12,000</text>
<text x="165.7" y="184.8">TYPE SP STRUCTURAL COURSE (TRAFFIC B) (1</text>
<text x="182.6" y="181.6">OPTIONAL BASE GROUP 9</text>
<text x="231.1" y="184.8">&quot;)</text>
<text x="44.7" y="190.3">DESIGN SPEED = 30 MPH</text>
<text x="44.7" y="187.6">K = 10%</text>
<text x="58.2" y="187.6">D = 100% T = 8% (24 HOUR)</text>
<text x="160.9" y="187.8">FRICTION COURSE FC-12.5 (TRAFFIC B) (1</text>
<text x="220.7" y="187.8">&quot;) (PG 76-22)</text>
<text x="44.7" y="193">CONTEXT CLASSIFICATION = N/A</text>
<text x="292.7" y="192.8">OPTIONAL BASE</text>
<text x="334.6" y="197.5">THIS AREA MAY BE CONSTRUCTED</text>
<text x="297.6" y="202.5">STABILILZATION</text>
<text x="303.6" y="199.8">TYPE B</text>
<text x="334.6" y="202.9">AT NO ADDITIONAL COMPENSATION</text>
<text x="334.6" y="200.2">OF OPTIONAL BASE MATERIAL (GRANULAR ONLY)</text>
<text x="182.8" y="209.6">OPTIONAL BASE GROUP 1</text>
<text x="303.8" y="205.2">LBR 40</text>
<text x="160.9" y="212.3">FRICTION COURSE FC-12.5 (TRAFFIC B) (1 ƀ&quot;) (PG 76-22)</text>
<text x="180.9" y="254.1">ENGINEER OF RECORD</text>
<text x="252" y="255">STATE OF FLORIDA</text>
<text x="398.1" y="255.5">SHEET</text>
<text x="168" y="261.6">LICENSE NUMBER:12345</text>
<text x="168" y="259">LUKE S. WALKER, P.E.</text>
<text x="236.7" y="258.2">DEPARTMENT OF TRANSPORTATION</text>
<text x="400.3" y="259.1">NO.</text>
<text x="168" y="269.6">TALLAHASSEE, FL 32301</text>
<text x="168" y="267">123 MAIN STREET</text>
<text x="168" y="264.3">ROADWAY ENGINEERS, INC.</text>
<text x="230.8" y="268.6">SR 93</text>
<text x="255.3" y="268.6">BAY</text>
<text x="277.8" y="268.6">123456-1-52-01</text>
<text x="401.7" y="267.6">11</text>
<text x="414.2" y="271.8" transform="rotate(-90 414.2 271.8)">THE OFFICIAL RECORD OF THIS SHEET IS THE ELECTRONIC FILE DIGITALLY SIGNED AND SEALED UNDER RULE 61G15-23.004, F.A.C.</text>
</g>
<g font-size="1.5">
<text x="23.2" y="257.1">DATE</text>
<text x="55" y="257.2">DESCRIPTION</text>
<text x="80.8" y="253.9">REVISIONS</text>
<text x="96.4" y="257.2">DATE</text>
<text x="126.8" y="257.1">DESCRIPTION</text>
<text x="229.2" y="262.8">ROAD NO.</text>
<text x="253" y="262.8">COUNTY</text>
<text x="273.1" y="262.8">FINANCIAL PROJECT ID</text>
</g>
<g font-size="1.3">
<text x="16.9" y="241" transform="rotate(-90 16.9 241)">KNASDMS</text>
<text x="16.7" y="253.5" transform="rotate(-90 16.7 253.5)">1:21:53 PM</text>
<text x="16.7" y="271.2" transform="rotate(-90 16.7 271.2)">10/31/2025</text>
<text x="19.2" y="270.9" transform="rotate(-90 19.2 270.9)">C:\CADD_Docs\FDM\FDM_900_Exhibit_Master.dgn</text>
</g>
<g font-size="1.2">
<text x="228.8" y="183.7">1</text>
<text x="230" y="185">2</text>
<text x="218.4" y="186.7">1</text>
<text x="219.6" y="188">2</text>
</g>
</svg>
